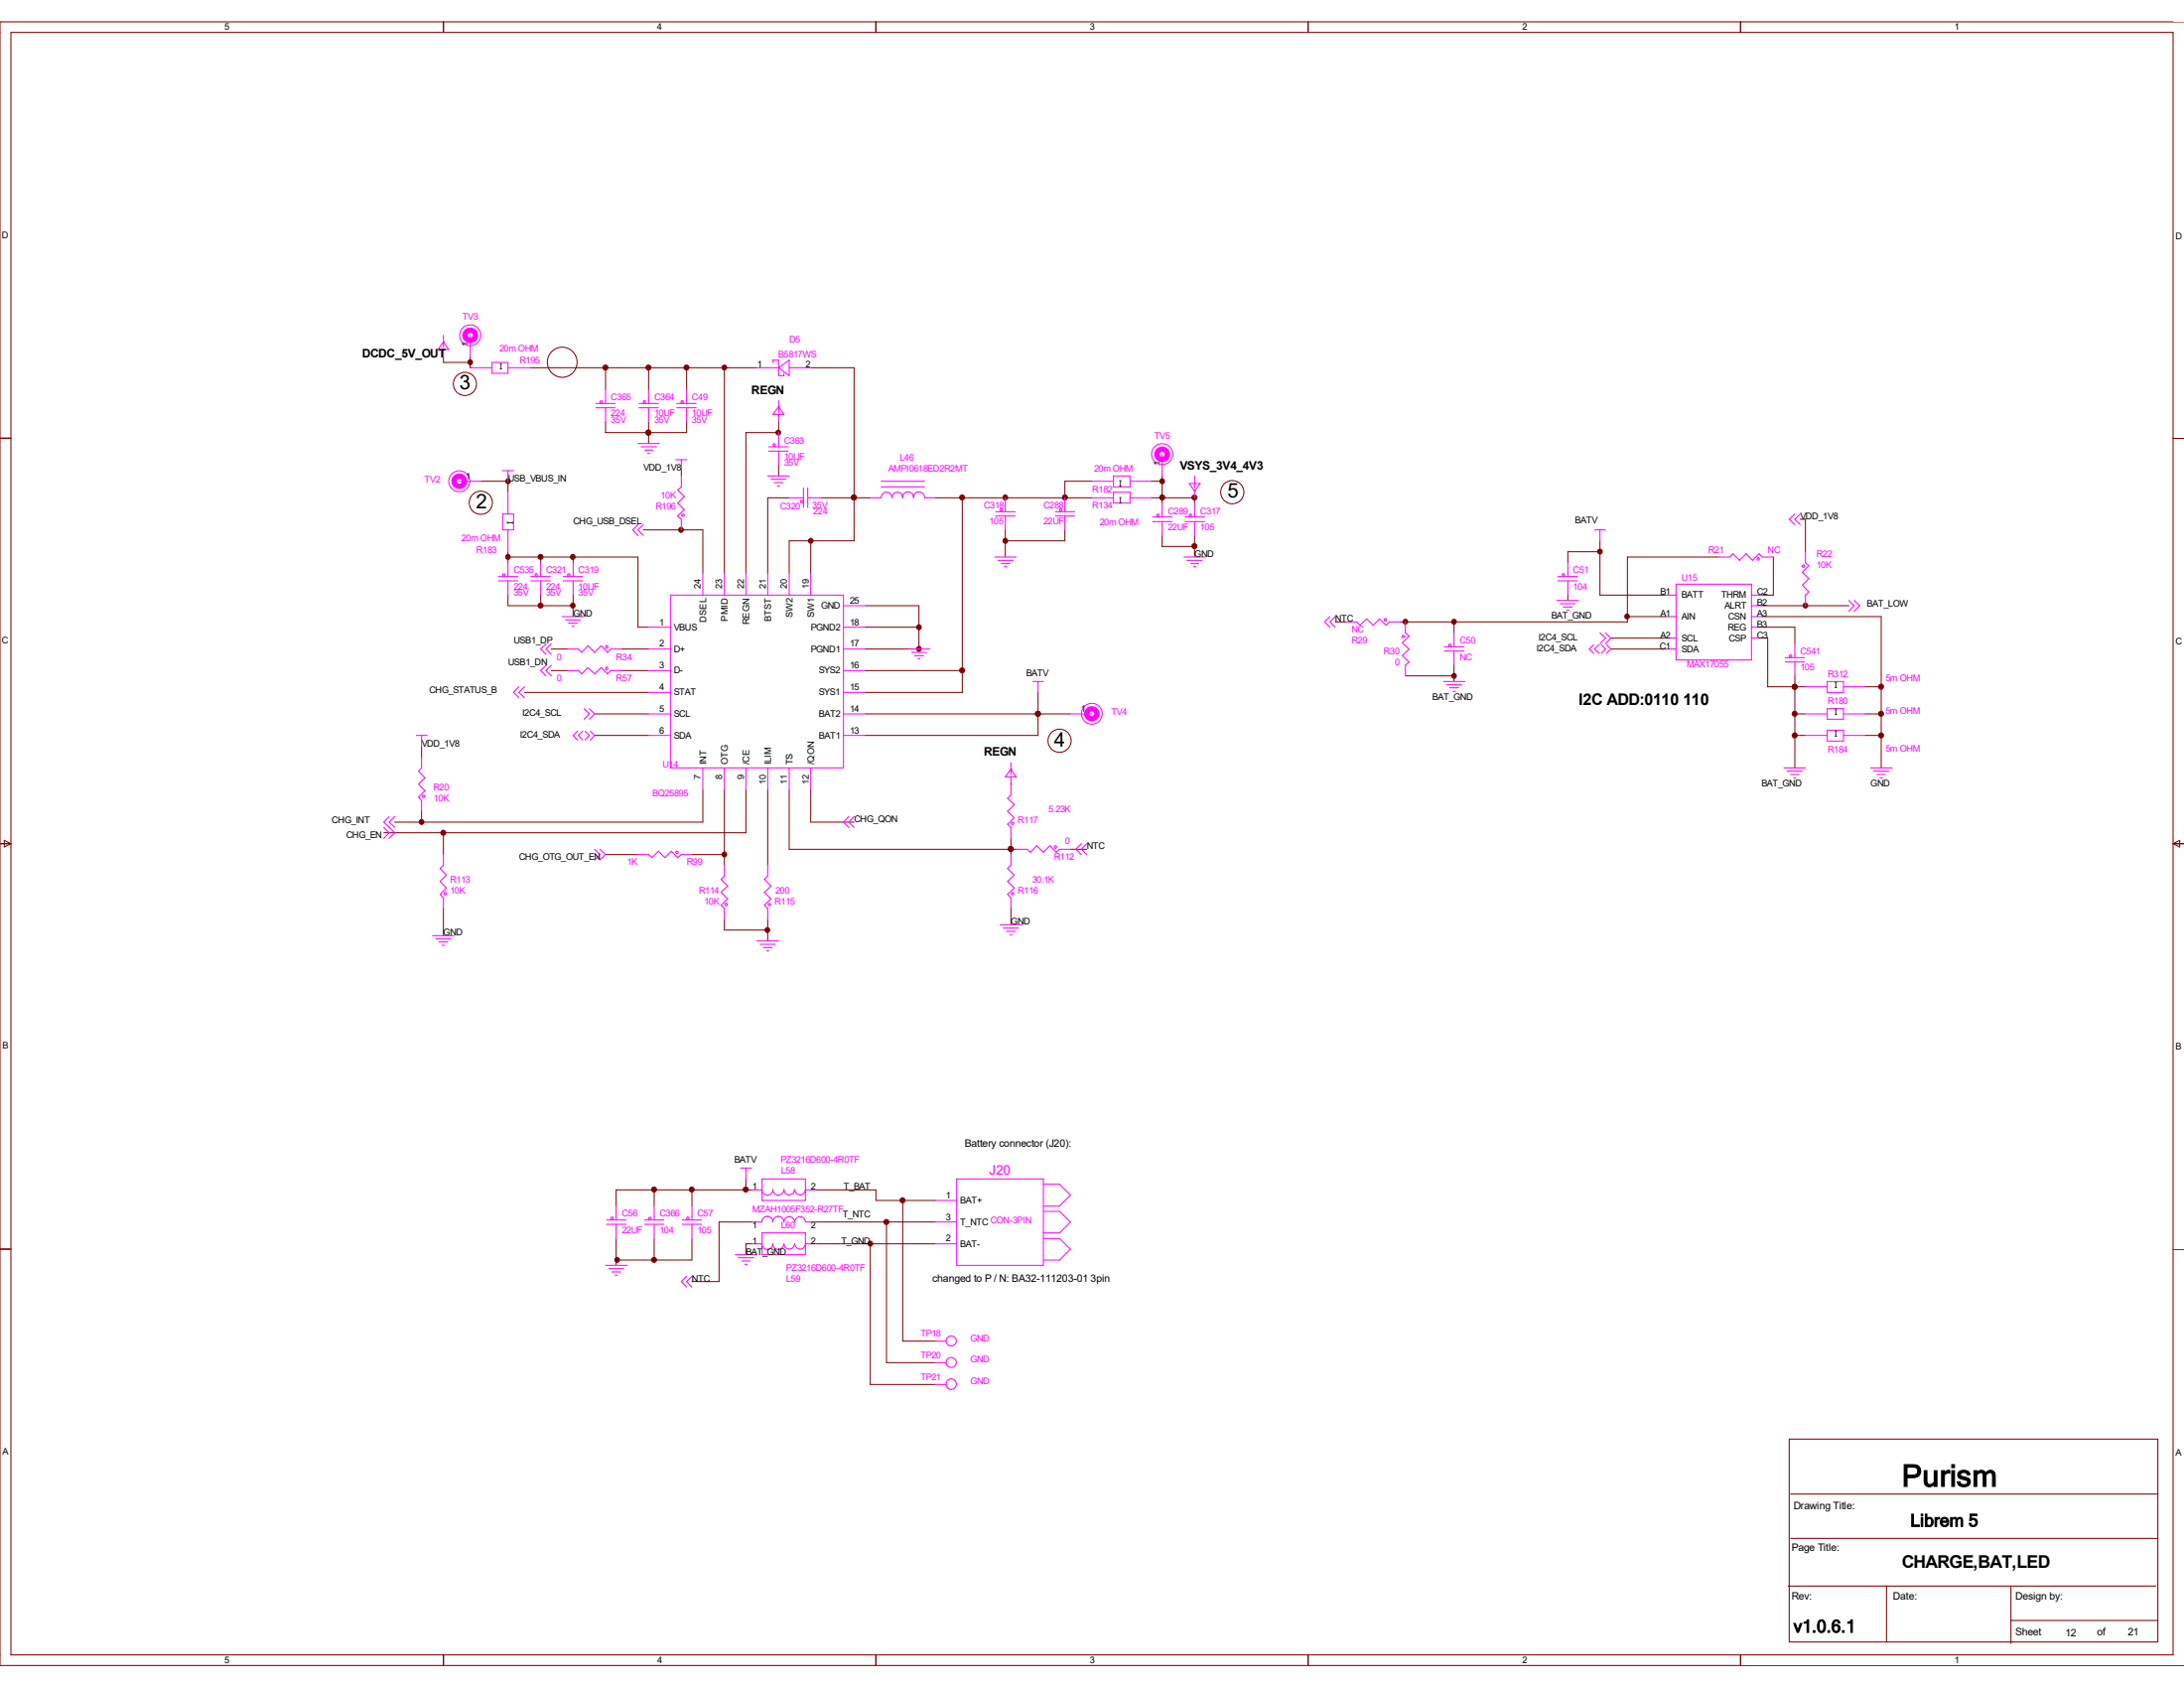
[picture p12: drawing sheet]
<svg xmlns="http://www.w3.org/2000/svg" width="279mm" height="216mm" viewBox="0 0 279 216" stroke-linecap="round" stroke-linejoin="round" font-family="sans-serif">
<g fill="none" stroke="#800000" stroke-width=".13">
<path d="M1.4 4.1h276.6v207.6h-276.6zM56.7 2.8v1.3M112.1 2.8v1.3M167.3 2.8v1.3M222.7 2.8v1.3M279.4 2.8h-279.4v210.2h279.4M0 56h1.4M56.7 45.7v.7h3.5M60.2 47h.1M60.2 46.4h.1M60.2 45.7v1.3M67.8 47h29"/>
<path d="M77.5 54v1.3h10.3v-1.3M77.5 47v2.8M83 55.3h.1M83 47v2.8M83 54v2.7M87.8 47v2.8M92.7 47v26.3M99.6 55.3h.1M99.6 54v1.3M99.6 59.5v1.4M99.6 55.3h-4.2v18M103.7 47h5.6v22.2h-8.3v4.1"/>
<path d="M278 56h1.4M61.6 61.6h3.4M65 61.6h.1M65 71.2h16.6v9h1.4M65 76.1v1.4h8.3M65 61.6v1.3M65 70.6v1.4M69.2 71.2v.8M69.2 76.1v1.4M73.3 71.2v.8M73.3 76.1v2.8M82.3 67.8h7.6v5.5"/>
<path d="M87.2 67.8h.1M87.2 60.2v.7M101 63.7h-2.8v9.6M103.7 69.2v4.1M105.1 63.7h6.2M109.3 63.7h.1M110.7 77.5h6.9v5.5M119.6 63.7h20.1M123.1 63.7v24.9h-12.4M128.6 63.7h.1M128.6 67.8v3.4M136.2 63.7h.1"/>
<path d="M136.2 67.8v1.4h-7.6M139.7 61.6h-3.5v2.1M147.3 63.7h5.5M147.3 61.6h1.4M148.7 63.7h.1M148.7 60.9v3.4M148.7 68.5v1.4h4.1M152.8 63.7h.1M152.8 63.7v.6M152.8 68.5v2.7M170.8 79.5h1.4M179.8 79.5h.1"/>
<path d="M186 79.5v1.4M200.6 76.1v.7M204.7 69.2v6.9h8.3M204.7 70.6h-4.1v1.4M208.2 78.9h4.8M219.9 71.2h-11.7v8.3h-29.1M225.5 77.5h11M225.5 78.9h15.2v19.3M226.9 71.2v4.9h-1.4M230.3 66.4h.7v4.2M231 77.5h.1M53.9 95.5v1.4"/>
<path d="M67.1 88.6h15.9M70.5 83h2.1M70.5 85.8h2.1M76.1 94.1h6.9M76.1 91.3h6.9M79.5 83h3.5M79.5 85.8h3.5M110.7 83h6.9M110.7 80.2h6.9M110.7 91.3h26.2M110.7 85.8h12.4M117.6 83h.1"/>
<path d="M132.8 91.3h.1M132.8 88.6v5.5h-22.1M179.8 86.4h6.2M186 85.1v2.1M206.1 83h6.9M206.1 81.6h6.9M225.5 80.2h4.1v2.1M225.5 81.6h.6v6.2h4.9M229.6 87.8h.1M229.6 94.1h1.4M229.6 91.3h1.4M229.6 86.4v11.8"/>
<path d="M238.6 87.8h2.1M238.6 94.1h2.1M238.6 91.3h2.1M0 107.9h1.4M.6 107.5l.8 .4-.8 .4zM53.9 103.8v1.4M56.7 106.5v2.8M56.7 116.2v3.5M77.5 109.3h4.1M88.5 109.3h4.2M89.9 101v4.2h-39.4M92.7 117.6v1.4h5.5"/>
<path d="M92.7 101v9.7M95.4 101v5.5h-46.3M98.2 101v9.7M98.2 117.6v2.8M101 101v7.6h29M103.7 101v4.2h5.6M129.3 100.3h.1M129.3 108.6h.1M129.3 107.2v2.1M129.3 116.2v2.1M136.9 108.6h2.1M278 107.9h1.4"/>
<path d="M278 107.9l.8-.4v.8zM0 159.8h1.4M78.8 158.4v3.4M83.7 152.2v2.1M83.7 158.4v2.8M88.5 158.4v2.8h-9.7M88.5 152.2v2.1M95.4 150.8v1.4M96.1 152.2h-17.3v2.1M96.1 159.1h-.7v1.4M96.1 156.3h-4.1v7.6h-3.5M104.4 152.2h7.7v1.3h7.5"/>
<path d="M104.4 159.1h15.2M104.4 156.3h15.2M111.3 159.1v18h8.3M113.4 156.3v18h6.2M115.5 153.5v18h4.1M278 159.8h1.4M228.9 184.1h47.2v25.9h-47.2zM229.1 196.8h47M229.1 191.1h47M56.7 211.7v1.3M112.1 211.7v1.3M167.3 211.7v1.3"/>
<path d="M222.7 211.7v1.3M228.8 202.9h47M241.3 202.9v7.1M257.3 207.3h18.8M257.3 203v7.2"/>
<circle cx="59.5" cy="49.1" r="1.48"/>
<circle cx="71.9" cy="46.3" r="1.92"/>
<circle cx="61.5" cy="64.3" r="1.48"/>
<circle cx="157.6" cy="62.9" r="1.48"/>
<circle cx="135.6" cy="94.7" r="1.48"/>
</g>
<g fill="#800000" stroke="#800000" stroke-width=".13">
<circle cx="117.5" cy="80.2" r=".31"/>
<circle cx="117.5" cy="83" r=".31"/>
<circle cx="204.7" cy="70.5" r=".31"/>
<circle cx="208.1" cy="78.8" r=".31"/>
<circle cx="186" cy="79.5" r=".31"/>
<circle cx="103.7" cy="69.2" r=".31"/>
<circle cx="109.2" cy="63.6" r=".32"/>
<circle cx="92.7" cy="109.3" r=".31"/>
<circle cx="53.9" cy="105.1" r=".31"/>
<circle cx="240.6" cy="87.8" r=".32"/>
<circle cx="78.9" cy="161.1" r=".31"/>
<circle cx="83" cy="55.3" r=".32"/>
<circle cx="98.2" cy="119" r=".31"/>
<circle cx="229.6" cy="87.8" r=".32"/>
<circle cx="88.5" cy="152.1" r=".32"/>
<circle cx="132.8" cy="91.3" r=".32"/>
<circle cx="123.1" cy="85.7" r=".32"/>
<circle cx="123.1" cy="63.6" r=".32"/>
<circle cx="148.7" cy="63.6" r=".31"/>
<circle cx="152.8" cy="63.6" r=".32"/>
<circle cx="56.7" cy="106.5" r=".32"/>
<circle cx="95.4" cy="152.1" r=".32"/>
<circle cx="128.6" cy="63.6" r=".31"/>
<circle cx="136.2" cy="63.6" r=".31"/>
<circle cx="99.6" cy="55.3" r=".31"/>
<circle cx="83.7" cy="152.1" r=".32"/>
<circle cx="83.7" cy="161.1" r=".32"/>
<circle cx="73.3" cy="77.4" r=".31"/>
<circle cx="128.6" cy="69.2" r=".31"/>
<circle cx="152.8" cy="69.9" r=".32"/>
<circle cx="69.2" cy="77.4" r=".32"/>
<circle cx="73.3" cy="71.2" r=".31"/>
<circle cx="129.3" cy="108.6" r=".32"/>
<circle cx="179.8" cy="79.5" r=".31"/>
<circle cx="83" cy="47" r=".32"/>
<circle cx="92.7" cy="47" r=".31"/>
<circle cx="87.8" cy="47" r=".32"/>
<circle cx="77.4" cy="47" r=".32"/>
<circle cx="60.1" cy="46.3" r=".31"/>
<circle cx="231" cy="77.4" r=".31"/>
<circle cx="87.1" cy="67.8" r=".31"/>
<circle cx="69.2" cy="71.2" r=".32"/>
<circle cx="65" cy="71.2" r=".31"/>
<circle cx="186" cy="86.4" r=".31"/>
<circle cx="65" cy="61.6" r=".31"/>
<circle cx="148.7" cy="61.6" r=".31"/>
<circle cx="115.5" cy="153.5" r=".32"/>
<circle cx="113.4" cy="156.3" r=".32"/>
<circle cx="111.3" cy="159.1" r=".31"/>
<circle cx="229.6" cy="91.3" r=".32"/>
<circle cx="229.6" cy="94.1" r=".32"/>
<circle cx="240.6" cy="91.3" r=".32"/>
<circle cx="240.6" cy="94.1" r=".32"/>
</g>
<g fill="none" stroke="#f0f" stroke-width=".13">
<path d="M56.7 43.7h.1M56.7 42.9v1.5M56.7 44.7v1M56.7 43.7l.7 1h-1.4zM60.2 47h2.7M60.2 42.9v2.8M62.9 46.4h2.1v1.4h-2.1zM65 47h2.8M76.2 52.2h2.5M76.2 51.6h2.5M76.8 51.3h.2v.2h-.2zM77.5 49.8v1.8"/>
<path d="M77.5 52.2v1.8M81.6 56.7h2.8M81.7 52.2h2.5M81.7 51.6h2.5M82 57.1h2M82.5 57.6h1M82.8 58h.3M83 49.8v1.8M83 52.2v1.8M86.4 58.8h1.4M86.6 52.2h2.5M86.6 51.6h2.5"/>
<path d="M87.2 58.8v1.4M87.8 49.8v1.8M87.8 52.2v1.8M96.8 47h2.8M98.3 57.7h2.5M98.3 57.1h2.5M98.9 46.4v-.3h.7v1.9h.7v-.2M99.6 47h.1M99.6 52h.1M99.6 51.2v1.5M99.6 53v1M99.6 55.3v1.8"/>
<path d="M99.6 57.7v1.8M99.6 47l1.4-.9v1.9zM99.6 52l.7 1h-1.4zM101 47h2.7M148.7 58.1v2.8M58.8 61.6h2.8M63.8 74.3h2.5M63.8 73.7h2.5M64.3 65.7h1.4v2.1h-1.4zM64.3 60.2h1.4M64.4 73.4h.2v.2h-.2zM65 60.2v1.4"/>
<path d="M65 62.9v2.8M65 67.8v2.8M65 72v1.7M65 74.3v1.8M67.9 74.3h2.5M67.9 73.7h2.5M69.2 72v1.7M69.2 74.3v1.8M71.9 78.9h2.8M72.1 74.3h2.4M72.1 73.7h2.4M72.3 79.3h2"/>
<path d="M72.7 73.4h.2v.2h-.2zM72.7 79.7h1.2M73.3 72v1.7M73.3 74.3v1.8M81.6 67.1l-.7 .7 .7 .7M82.3 67.1l-.7 .7 .7 .7M85.8 76.1h22.1v22.1h-22.1zM87.2 60.9v1.4l-.5 .4 .8 .8-.8 .8 .8 .9-.8 .8 .5 .4v1.4M87.3 65.8h.2v.2h-.2zM89.9 73.3v2.8M92.7 73.3v2.8M95.4 73.3v2.8"/>
<path d="M98.2 60.9h2.8M98.2 73.3v2.8M98.6 61.3h1.9M99 61.7h1.2M99.4 62.1h.3M101 63.7h1.8M101 73.3v2.8M102.8 62.4v2.5M103.3 63.7h1.8M103.3 62.4v2.5M103.7 73.3v2.8M107.9 77.5h2.8"/>
<path d="M111.3 63.7h1.4M112.7 62.3h5.6M112.7 61.6h5.6M112.7 63.6a.68 .68 0 0 1 .7-.7 .68 .68 0 0 1 .7 .8M114.1 63.6a.68 .68 0 0 1 .7-.7 .68 .68 0 0 1 .7 .8M116.2 62.9a.61 .61 0 0 0-.8 .7M116.2 62.9a.72 .72 0 0 1 .7 .8M117.6 62.9a.61 .61 0 0 0-.8 .7M117.6 62.9a.72 .72 0 0 1 .7 .8h1.3M127.3 71.2h2.7M127.4 66h2.5M127.4 65.4h2.5"/>
<path d="M127.7 71.7h1.9M128 65.1h.2v.2h-.2zM128.1 72.1h1.1M128.5 72.5h.3M128.6 63.7v1.7M128.6 66v1.8M135 66h2.5M135 65.4h2.5M136.2 63.7v1.7M136.2 66v1.8M139.7 61.6h2.8M139.7 63.7h2.8"/>
<path d="M142.5 60.9h2.1v1.4h-2.1zM142.5 62.9h2.1v1.4h-2.1zM144.6 61.6h2.7M144.6 63.7h2.7M147.4 66.7h2.5M147.4 66.1h2.5M148.7 64.3v1.8M148.7 66.7v1.8M151.5 71.2h2.7M151.6 66.7h2.5M151.6 66.1h2.5M151.8 71.7h2"/>
<path d="M152.1 61.8h1.4l-.7 1zM152.3 72.1h1.1M152.7 72.5h.3M152.8 62.8h.1M152.8 60.9v1.5M152.8 62.7v1M152.8 64.3v1.8M152.8 66.7v1.8M170.1 78.9l-.6 .6 .6 .7M170.8 78.9l-.7 .6 .7 .7M172.2 79.5h1.4l.4 .5 .8-.8 .9 .8 .8-.8 .8 .8 .5-.5h1.3M179.8 79.5v1.4l.5 .5-.9 .8 .9 .8-.9 .9 .9 .8-.5 .4v1.3"/>
<path d="M199.2 76.8h2.7M199.3 74.3h2.5M199.3 73.7h2.5M199.6 77.2h1.9M200 77.6h1.1M200.4 78h.3M200.6 72v1.7M200.6 74.3v1.8M204 67.8h1.4M204.7 67.8v1.4M213 78.9h1.4M213 76.1h1.4"/>
<path d="M214.4 74.7h9.7v9.7h-9.7zM219.9 71.2h1.4l.4-.4 .8 .9 .9-.9 .8 .9 .8-.9 .5 .4h1.4M224.1 78.9h1.4M224.1 77.5h1.4M224.1 76.1h1.4M229.6 65.7l-.7 .7 .7 .7M230.3 65.7l-.7 .7 .7 .7M230.6 72.3h.2v.2h-.2zM231 70.6v1.4l.4 .3-.8 .9 .8 .8-.8 .8 .8 .9-.4 .4v1.4M236.5 76.8l.7 .7-.7 .7M237.2 76.8l.7 .7-.7 .7M53.3 94.1h1.4"/>
<path d="M53.9 96.9v1.3l-.3 .4 .8 .9-.8 .8 .8 .8-.8 .8 .3 .5v1.4M53.9 94.1v1.4M66.4 87.8l-.7 .8 .7 .6M67.1 87.8l-.7 .8 .7 .6M69.8 85.1l-.6 .7 .6 .6M69.8 82.3l-.6 .7 .6 .7M70.5 82.3l-.7 .7 .7 .7M70.5 85.1l-.7 .7 .7 .6M72.6 83h1.4l.4 .4 .8-.8 .9 .8 .8-.8 .8 .8 .4-.4h1.4M72.6 85.8h1.4l.4 .4 .8-.8 .9 .8 .8-.8 .8 .8 .4-.4h1.4M73.2 80.1h.2M73.9 93.5l-.6 .6 .6 .6"/>
<path d="M74.5 93.5l-.5 .6 .5 .6M74.7 90.6l.7 .7-.7 .7M74.8 93.5l.6 .6-.6 .6M75.4 90.6l.7 .7-.7 .7M75.5 93.5l.6 .6-.6 .6M83 83h2.8M83 80.2h2.8M83 85.8h2.8M83 88.6h2.8M83 91.3h2.8M83 94.1h2.8M89.9 98.2v2.8"/>
<path d="M92.7 98.2v2.8M95.4 98.2v2.8M98.2 98.2v2.8M101 98.2v2.8M103.7 98.2v2.8M107.9 83h2.8M107.9 80.2h2.8M107.9 85.8h2.8M107.9 88.6h2.8M107.9 91.3h2.8M107.9 94.1h2.8M116.2 83h2.8"/>
<path d="M116.6 83.4h1.9M117 83.9h1.2M117.4 84.2h.3M129.3 98.4h.1M129.3 97.5v1.6M129.3 99.4v2.3l-.4 .4 .9 .8-.9 .9 .9 .8-.9 .8 .4 .4v1.4M129.3 98.4l.7 1h-1.4zM132.1 87.2h1.4M132.8 87.2v1.4M136.9 91.3h2.8M179.4 81.3h.3v.2h-.3zM184.7 87.2h2.7"/>
<path d="M184.8 83.3h2.5M184.8 82.7h2.5M185.1 87.6h1.9M185.4 82.4h.2v.2h-.2zM185.5 88h1.1M185.9 88.4h.3M186 80.9v1.8M186 83.3v1.8M203.9 82.5l-.6 .5 .6 .6M204.6 82.5l-.6 .5 .6 .6M204.7 80.9l.7 .7-.7 .7M204.9 82.5l.5 .5-.5 .6"/>
<path d="M205.4 80.9l.7 .7-.7 .7M205.5 82.5l.6 .5-.6 .6M213 81.6h1.4M213 83h1.4M224.1 81.6h1.4M224.1 80.2h1.4M228.2 98.2h2.8M228.4 84.7h2.4M228.4 84.1h2.4M228.6 98.6h2M228.9 83.8h.3v.2h-.3zM229.1 99.1h1.1"/>
<path d="M229.4 99.5h.3M229.6 82.3v1.8M229.6 84.7v1.7M231 87.8h2.8M231 91.3h2.8M231 94.1h2.8M233.8 87.2h2v1.4h-2zM233.8 90.6h2v1.4h-2zM233.8 93.4h2v1.4h-2zM235.8 87.8h2.8M235.8 91.3h2.8M235.8 94.1h2.8"/>
<path d="M239.3 98.2h2.8M239.7 98.6h1.9M240.1 99.1h1.1M240.5 99.5h.3M49.1 105.8l.7 .7-.7 .7M49.8 104.4l-.7 .8 1.4 1.3-.7 .7M50.5 104.4l-.7 .8 .7 .6M54.1 101.8h.2v.2h-.2zM55.3 119.7h2.8M56.7 109.3v1.4l-.4 .4 .8 .8-.8 .8 .8 .9-.8 .8 .4 .5v1.3M76.1 108.6l.7 .7-.7 .7M76.8 108.6l.7 .7-.7 .7"/>
<path d="M81.6 109.3h1.4l.4 .4 .8-.8 .8 .8 .9-.8 .8 .8 .5-.4h1.3M86.5 108.9h.2v.2h-.2zM92.7 110.7v1.4l-.5 .4 .9 .8-.9 .8 .9 .9-.9 .8 .5 .4v1.4M98.2 110.7v1.4l-.4 .4 .8 .8-.8 .8 .8 .9-.8 .8 .4 .4v1.4M98.3 115.6h.2v.2h-.2zM108.6 104.4l-.7 .8 .7 .6M109.3 104.4l-.7 .8 .7 .6M127.9 118.3h2.8M128.4 118.7h1.9M128.8 119.1h1.1M129.2 119.5h.3M129.3 109.3v1.4l-.4 .4 .9 .8-.9 .8 .9 .9-.9 .8 .4 .5v1.3"/>
<path d="M129.4 114.2h.3v.2h-.3zM129.4 105.2h.3v.2h-.3zM130 108.6h1.4l.4 .4 .8-.8 .9 .8 .8-.8 .8 .8 .5-.4h1.3M138.3 107.9l-.7 .7 .7 .7M139 107.9l-.7 .7 .7 .7M55.8 120.1h1.9M56.2 120.5h1.1M56.6 120.9h.3M96.8 120.4h2.8M97.2 120.8h2M97.7 121.2h1.1M98.1 121.6h.2"/>
<path d="M77.6 156.6h2.5M77.6 156h2.5M78.8 154.3v1.7M78.8 156.6v1.8M82.5 156.6h2.4M82.5 156h2.4M83 155.7h.3v.2h-.3zM83.7 154.3v1.7M83.7 156.6v1.8M87.3 156.6h2.4M87.3 156h2.4M88.5 154.3v1.7"/>
<path d="M88.5 156.6v1.8M94.7 149.4h1.4M95.4 149.4v1.4M96.1 152.2l1.4-.1a.72 .72 0 0 0 .7 .8M96.1 159.1h1.4a.61 .61 0 0 0 .7 .7M96.1 156.3h1.4M97.5 150.8h5.5v2.7h-5.5zM97.5 157.7h5.5v2.8h-5.5zM98.2 155.6a.72 .72 0 0 1 .7 .7M98.2 159.8a.65 .65 0 0 0 .6-.7 .72 .72 0 0 0 .8 .7M98.2 155.6a.63 .63 0 0 0-.7 .7M98.9 152.2l-.1-.1a.72 .72 0 0 0 .8 .8"/>
<path d="M98.9 152.1a.72 .72 0 0 1-.7 .8M99.6 155.6a.72 .72 0 0 1 .7 .7 .68 .68 0 0 1 .7-.7 .68 .68 0 0 1 .6 .7M99.6 155.6a.63 .63 0 0 0-.8 .7M100.3 152.2v-.1a.68 .68 0 0 0 .7 .7M100.3 152.1a.72 .72 0 0 1-.7 .8M101.6 152.1a.76 .76 0 0 1-.6 .8M101.6 159.1a.68 .68 0 0 1-.6 .7 .68 .68 0 0 1-.7-.7 .72 .72 0 0 1-.7 .7M101.7 152.2v-.1a.68 .68 0 0 0 .7 .7M101.7 159.1a.68 .68 0 0 0 .7 .7 .68 .68 0 0 0 .6-.7h1.4M103 152.2h1.4M103 152.1a.76 .76 0 0 1-.6 .8M104.4 156.3h-1.4a.68 .68 0 0 0-.6-.7 .68 .68 0 0 0-.7 .7"/>
<path d="M119.6 153.5h2.8M119.6 159.1h2.8M119.6 156.3h2.8M122.4 150.8h11.1v11h-11.1zM133.5 154.9h2.1l1.3 1.4-1.3 1.4h-2.1M133.5 151.5h2.1l1.3 1.4-1.3 1.4h-2.1M133.5 158.4h2.1l1.3 1.4-1.3 1.4h-2.1M77.5 161.8h2.7M77.9 162.3h1.9M78.3 162.7h1.1M78.7 163.1h.3M87.8 163.2l-.6 .7 .6 .7"/>
<path d="M88.5 163.2l-.7 .7 .7 .7M94.1 160.5h2.7M94.4 160.9h2M94.9 161.3h1.1M95.3 161.7h.3M119.6 171.5h1.4M119.6 174.3h1.4M119.6 177.1h1.4"/>
<circle cx="60.2" cy="42.9" r="1.34"/>
<circle cx="82.4" cy="51.4" r=".16"/>
<circle cx="87.3" cy="51.4" r=".16"/>
<circle cx="99" cy="56.9" r=".16"/>
<circle cx="148.7" cy="58.1" r="1.34"/>
<circle cx="58.8" cy="61.6" r="1.34"/>
<circle cx="68.6" cy="73.5" r=".16"/>
<circle cx="102.5" cy="64.1" r=".16"/>
<circle cx="135.7" cy="65.2" r=".16"/>
<circle cx="148.1" cy="65.9" r=".16"/>
<circle cx="152.3" cy="65.9" r=".16"/>
<circle cx="177.2" cy="79.3" r=".16"/>
<circle cx="200" cy="73.5" r=".16"/>
<circle cx="224.9" cy="71.5" r=".16"/>
<circle cx="77.6" cy="82.7" r=".16"/>
<circle cx="77.6" cy="85.5" r=".16"/>
<circle cx="139.7" cy="91.3" r="1.33"/>
<circle cx="56.9" cy="114.3" r=".16"/>
<circle cx="92.9" cy="115.7" r=".16"/>
<circle cx="135" cy="108.3" r=".16"/>
<circle cx="78.3" cy="155.8" r=".16"/>
<circle cx="88" cy="155.8" r=".16"/>
<circle cx="121.7" cy="177" r=".67"/>
<circle cx="121.7" cy="174.3" r=".65"/>
<circle cx="121.7" cy="171.5" r=".65"/>
</g>
<g fill="none" stroke="#f0f" stroke-width=".68">
<circle cx="60.2" cy="42.9" r=".67"/>
<circle cx="148.7" cy="58.1" r=".67"/>
<circle cx="58.8" cy="61.6" r=".67"/>
<circle cx="139.7" cy="91.3" r=".65"/>
</g>
<text font-size="3.9" x="243.3" y="190.1">Purism</text>
<g font-size="2.6">
<text x="58.8" y="49.8">3</text>
<text x="60.9" y="65">2</text>
<text x="157" y="63.7">5</text>
<text x="134.8" y="95.5">4</text>
</g>
<g font-size="2.2">
<text x="244.4" y="195.2">Librem 5</text>
<text x="243.3" y="200.6">CHARGE,BAT,LED</text>
<text x="229.4" y="208.8">v1.0.6.1</text>
</g>
<text font-size="2.1" x="201.9" y="90.2">I2C ADD:0110 110</text>
<text font-size="1.7" fill="#f0f" x="126.6" y="150.2">J20</text>
<g font-size="1.5">
<text x="46.3" y="45.7">DCDC_5V_OUT</text>
<text x="96.1" y="50.4">REGN</text>
<text x="150.9" y="60">VSYS_3V4_4V3</text>
<text x="125.9" y="96.7">REGN</text>
</g>
<g font-size="1.3">
<text x="123.4" y="146.6">Battery connector (J20):</text>
<text x="119.3" y="163.9">changed to P / N: BA32-111203-01 3pin</text>
<text x="229.4" y="193">Drawing Title:</text>
<text x="229.2" y="198.4">Page Title:</text>
<text x="229.2" y="204.6">Rev:</text>
<text x="242.2" y="204.6">Date:</text>
<text x="257.8" y="209.2">Sheet</text>
<text x="257.8" y="204.6">Design by:</text>
<text x="264.2" y="209.3">12</text>
<text x="268.3" y="209.2">of</text>
<text x="272.2" y="209.2">21</text>
</g>
<g font-size="1.2">
<text x="28.7" y="3.9">5</text>
<text x="84.1" y="3.9">4</text>
<text x="139.4" y="3.9">3</text>
<text x="194.7" y="3.9">2</text>
<text x="250.1" y="3.9">1</text>
<text x=".3" y="30.4">D</text>
<text x="278.3" y="30.6">D</text>
<text x="59.9" y="44.4" transform="rotate(-90 59.9 44.4)">1</text>
<text x="96.9" y="47">1</text>
<text x="103" y="47">2</text>
<text x="148.4" y="59.6" transform="rotate(-90 148.4 59.6)">1</text>
<text x="59.6" y="61.3">1</text>
<text x="65" y="61.6">USB_VBUS_IN</text>
<text x="82.3" y="60.2">VDD_1V8</text>
<text x="73.3" y="67.1">CHG_USB_DSEL</text>
<text x="152.8" y="71.2">GND</text>
<text x="201.5" y="67">BATV</text>
<text x="230.3" y="66.4">VDD_1V8</text>
<text x="89.6" y="75.3" transform="rotate(-90 89.6 75.3)">24</text>
<text x="92.4" y="75.3" transform="rotate(-90 92.4 75.3)">23</text>
<text x="95.2" y="75.3" transform="rotate(-90 95.2 75.3)">22</text>
<text x="98" y="75.3" transform="rotate(-90 98 75.3)">21</text>
<text x="100.7" y="75.3" transform="rotate(-90 100.7 75.3)">20</text>
<text x="103.5" y="75.3" transform="rotate(-90 103.5 75.3)">19</text>
<text x="105" y="77.9">GND</text>
<text x="108.7" y="77.2">25</text>
<text x="212.4" y="76.1">B1</text>
<text x="215.1" y="76.5">BATT</text>
<text x="220.2" y="76.5">THRM</text>
<text x="220.6" y="77.9">ALRT</text>
<text x="224.7" y="77.5">B2</text>
<text x="224.7" y="76.1">C2</text>
<text x="238.8" y="77.6">BAT_LOW</text>
<text x=".3" y="82.3">C</text>
<text x="65.7" y="82.3">USB1_DP</text>
<text x="73.3" y="78.9">GND</text>
<text x="84.3" y="80">1</text>
<text x="84.3" y="82.7">2</text>
<text x="86.2" y="80.6">VBUS</text>
<text x="86.2" y="83.4">D+</text>
<text x="90.3" y="79.6" transform="rotate(-90 90.3 79.6)">DSEL</text>
<text x="93.1" y="79.5" transform="rotate(-90 93.1 79.5)">PMID</text>
<text x="95.8" y="79.9" transform="rotate(-90 95.8 79.9)">REGN</text>
<text x="98.6" y="79.5" transform="rotate(-90 98.6 79.5)">BTST</text>
<text x="101.4" y="79" transform="rotate(-90 101.4 79)">SW2</text>
<text x="103.7" y="83.4">PGND1</text>
<text x="103.7" y="80.6">PGND2</text>
<text x="104.1" y="79" transform="rotate(-90 104.1 79)">SW1</text>
<text x="108.7" y="82.7">17</text>
<text x="108.7" y="80">18</text>
<text x="170.8" y="79.5">NTC</text>
<text x="196.6" y="83.3">I2C4_SDA</text>
<text x="196.8" y="81.9">I2C4_SCL</text>
<text x="198.5" y="79.2">BAT_GND</text>
<text x="212.3" y="83">C1</text>
<text x="212.4" y="78.9">A1</text>
<text x="212.4" y="81.6">A2</text>
<text x="215.1" y="79.2">AIN</text>
<text x="215.1" y="82">SCL</text>
<text x="215.1" y="83.4">SDA</text>
<text x="221" y="80.6">REG</text>
<text x="221.1" y="79.2">CSN</text>
<text x="221.1" y="82">CSP</text>
<text x="224.7" y="78.9">A3</text>
<text x="224.7" y="81.6">C3</text>
<text x="224.7" y="80.2">B3</text>
<text x="278.3" y="82.4">C</text>
<text x="54.9" y="88.7">CHG_STATUS_B</text>
<text x="65" y="85.1">USB1_DN</text>
<text x="84.3" y="85.5">3</text>
<text x="84.3" y="88.3">4</text>
<text x="86.2" y="86.1">D-</text>
<text x="86.2" y="88.9">STAT</text>
<text x="104.7" y="88.9">SYS1</text>
<text x="104.7" y="86.1">SYS2</text>
<text x="108.7" y="88.3">15</text>
<text x="108.7" y="85.5">16</text>
<text x="131.3" y="86.4">BATV</text>
<text x="183.3" y="89.5">BAT_GND</text>
<text x="53.9" y="95.5">VDD_1V8</text>
<text x="66.5" y="94.4">I2C4_SDA</text>
<text x="66.8" y="91.6">I2C4_SCL</text>
<text x="84.3" y="91">5</text>
<text x="84.3" y="93.8">6</text>
<text x="86.2" y="91.7">SCL</text>
<text x="86.2" y="94.4">SDA</text>
<text x="104.8" y="94.4">BAT1</text>
<text x="104.8" y="91.7">BAT2</text>
<text x="108.7" y="93.8">13</text>
<text x="108.7" y="91">14</text>
<text x="138.3" y="91">1</text>
<text x="89.6" y="99.7" transform="rotate(-90 89.6 99.7)">7</text>
<text x="90.3" y="97.8" transform="rotate(-90 90.3 97.8)">INT</text>
<text x="92.4" y="99.7" transform="rotate(-90 92.4 99.7)">8</text>
<text x="93.1" y="97.8" transform="rotate(-90 93.1 97.8)">OTG</text>
<text x="95.2" y="99.7" transform="rotate(-90 95.2 99.7)">9</text>
<text x="95.8" y="97.8" transform="rotate(-90 95.8 97.8)">/CE</text>
<text x="98" y="100.3" transform="rotate(-90 98 100.3)">10</text>
<text x="98.6" y="97.8" transform="rotate(-90 98.6 97.8)">ILIM</text>
<text x="100.7" y="100.3" transform="rotate(-90 100.7 100.3)">11</text>
<text x="101.4" y="97.8" transform="rotate(-90 101.4 97.8)">TS</text>
<text x="103.5" y="100.3" transform="rotate(-90 103.5 100.3)">12</text>
<text x="104.1" y="97.8" transform="rotate(-90 104.1 97.8)">/QON</text>
<text x="225.3" y="100.6">BAT_GND</text>
<text x="239.3" y="100.6">GND</text>
<text x="42.5" y="105.3">CHG_INT</text>
<text x="44.3" y="107.2">CHG_EN</text>
<text x="109.3" y="105.2">CHG_QON</text>
<text x="66.4" y="110">CHG_OTG_OUT_EN</text>
<text x="139" y="108.6">NTC</text>
<text x="56.7" y="119.7">GND</text>
<text x="129.3" y="118.3">GND</text>
<text x=".3" y="134.2">B</text>
<text x="278.3" y="134.3">B</text>
<text x="93.9" y="148.7">BATV</text>
<text x="96.2" y="152.2">1</text>
<text x="103.7" y="152.2">2</text>
<text x="107.8" y="155.7">T_NTC</text>
<text x="107.9" y="152.2">T_BAT</text>
<text x="121" y="153.3">1</text>
<text x="122.9" y="153.9">BAT+</text>
<text x="95.4" y="160.5">BAT_GND</text>
<text x="96.2" y="159.1">1</text>
<text x="96.2" y="157.1">1</text>
<text x="103.7" y="159.1">2</text>
<text x="103.7" y="157.1">2</text>
<text x="107.6" y="159.1">T_GND</text>
<text x="121" y="156">3</text>
<text x="121" y="158.8">2</text>
<text x="122.9" y="156.7">T_NTC CON-3PIN</text>
<text x="122.9" y="159.5">BAT-</text>
<text x="88.5" y="163.9">NTC</text>
<text x=".3" y="186">A</text>
<text x="278.3" y="186.1">A</text>
<text x="28.7" y="212.7">5</text>
<text x="84.1" y="212.7">4</text>
<text x="139.4" y="212.7">3</text>
<text x="194.7" y="212.7">2</text>
<text x="250.1" y="212.7">1</text>
</g>
<g font-size="1.2" fill="#f0f">
<text x="59.1" y="40.9">TV3</text>
<text x="63.9" y="45">20m OHM</text>
<text x="66.5" y="46.5">R195</text>
<text x="99.6" y="45.7">B5817WS</text>
<text x="101" y="43.9">D5</text>
<text x="78.1" y="51.2">C365</text>
<text x="78.1" y="53.3">224</text>
<text x="83.7" y="51.2">C364</text>
<text x="83.7" y="53.3">10UF</text>
<text x="88.5" y="51.2">C49</text>
<text x="88.5" y="53.3">10UF</text>
<text x="78.1" y="54.1">35V</text>
<text x="83.7" y="54.1">35V</text>
<text x="88.5" y="54.1">35V</text>
<text x="100.3" y="56.7">C363</text>
<text x="100.3" y="58.8">10UF</text>
<text x="100.3" y="59.6">35V</text>
<text x="115.1" y="58.9">L46</text>
<text x="147.7" y="56.1">TV5</text>
<text x="54.3" y="61.7">TV2</text>
<text x="83.9" y="65.2">R196</text>
<text x="84.5" y="63.8">10K</text>
<text x="99.8" y="65.2">C320</text>
<text x="103.9" y="65">35V</text>
<text x="104.1" y="65.8">224</text>
<text x="113.6" y="60.3">AMPI0618ED2R2MT</text>
<text x="125.9" y="65">C318</text>
<text x="133.5" y="65">C288</text>
<text x="139.7" y="62.9">R182</text>
<text x="139.7" y="65">R134</text>
<text x="140" y="60.3">20m OHM</text>
<text x="149.4" y="65.7">C289</text>
<text x="153.5" y="65.7">C317</text>
<text x="59.1" y="69.2">20m OHM</text>
<text x="61" y="70.7">R183</text>
<text x="126.6" y="67.1">105</text>
<text x="133.5" y="67.1">22UF</text>
<text x="140.7" y="67.2">20m OHM</text>
<text x="149.4" y="67.8">22UF</text>
<text x="153.5" y="67.8">105</text>
<text x="218.5" y="70.7">R21</text>
<text x="226.1" y="70.7">NC</text>
<text x="232.4" y="71.2">R22</text>
<text x="65.7" y="73.3">C535</text>
<text x="65.7" y="75.4">224</text>
<text x="65.7" y="76.2">35V</text>
<text x="69.8" y="73.3">C321</text>
<text x="69.8" y="75.4">224</text>
<text x="69.8" y="76.2">35V</text>
<text x="74" y="73.3">C319</text>
<text x="74" y="75.4">10UF</text>
<text x="74" y="76.2">35V</text>
<text x="201.3" y="73.3">C51</text>
<text x="201.3" y="75.4">104</text>
<text x="215.1" y="74.3">U15</text>
<text x="232.4" y="72.6">10K</text>
<text x="172.9" y="82.3">R29</text>
<text x="172.9" y="80.9">NC</text>
<text x="177" y="83.7">R30</text>
<text x="186.7" y="82.3">C50</text>
<text x="230.3" y="83.7">C541</text>
<text x="71.2" y="84.4">0</text>
<text x="71.2" y="87.2">0</text>
<text x="78.8" y="84.4">R34</text>
<text x="78.8" y="87.2">R57</text>
<text x="178.4" y="85.1">0</text>
<text x="186.7" y="84.4">NC</text>
<text x="215.8" y="85.4">MAX17055</text>
<text x="230.3" y="85.8">105</text>
<text x="233.8" y="86.6">R312</text>
<text x="241.2" y="87.2">5m OHM</text>
<text x="142.2" y="91.4">TV4</text>
<text x="233.8" y="90">R180</text>
<text x="241.2" y="91.3">5m OHM</text>
<text x="55.4" y="101.1">R20</text>
<text x="83.5" y="101.8">BQ25895</text>
<text x="84.8" y="98.2">U14</text>
<text x="233.8" y="96.3">R184</text>
<text x="241.2" y="96.2">5m OHM</text>
<text x="55.5" y="102.5">10K</text>
<text x="130.2" y="105.2">R117</text>
<text x="134.2" y="103.9">5.23K</text>
<text x="136.2" y="107.9">0</text>
<text x="57.6" y="112.9">R113</text>
<text x="80.2" y="110.7">1K</text>
<text x="87.8" y="110.7">R99</text>
<text x="132" y="112.9">30.1K</text>
<text x="134.8" y="110">R112</text>
<text x="57.6" y="114.3">10K</text>
<text x="89.4" y="114.3">R114</text>
<text x="90.1" y="115.7">10K</text>
<text x="99.1" y="115.7">R115</text>
<text x="99.2" y="114.3">200</text>
<text x="130.2" y="114.3">R116</text>
<text x="99.9" y="148.7">PZ3216D600-4R0TF</text>
<text x="79.5" y="155.6">C56</text>
<text x="84.4" y="155.6">C366</text>
<text x="89.2" y="155.6">C57</text>
<text x="96.2" y="155.1">MZAH1005F352-R27TF</text>
<text x="99.9" y="150.1">L58</text>
<text x="79.5" y="157.7">22UF</text>
<text x="84.4" y="157.7">104</text>
<text x="89.2" y="157.7">105</text>
<text x="99.9" y="157.1">L60</text>
<text x="100.6" y="163.9">L59</text>
<text x="100.6" y="162.5">PZ3216D600-4R0TF</text>
<text x="117.8" y="170.9">TP18</text>
<text x="117.8" y="173.7">TP20</text>
<text x="124.1" y="171.5">GND</text>
<text x="117.8" y="176.5">TP21</text>
<text x="124.1" y="174.3">GND</text>
<text x="124.1" y="177.1">GND</text>
</g>
<g font-size="1.1">
<text x="63.9" y="47.2">I</text>
<text x="143.2" y="62.3">I</text>
<text x="143.2" y="64.3">I</text>
<text x="65.7" y="67.1" transform="rotate(-90 65.7 67.1)">I</text>
<text x="234.7" y="88">I</text>
<text x="234.7" y="91.5">I</text>
<text x="234.7" y="94.2">I</text>
</g>
</svg>
